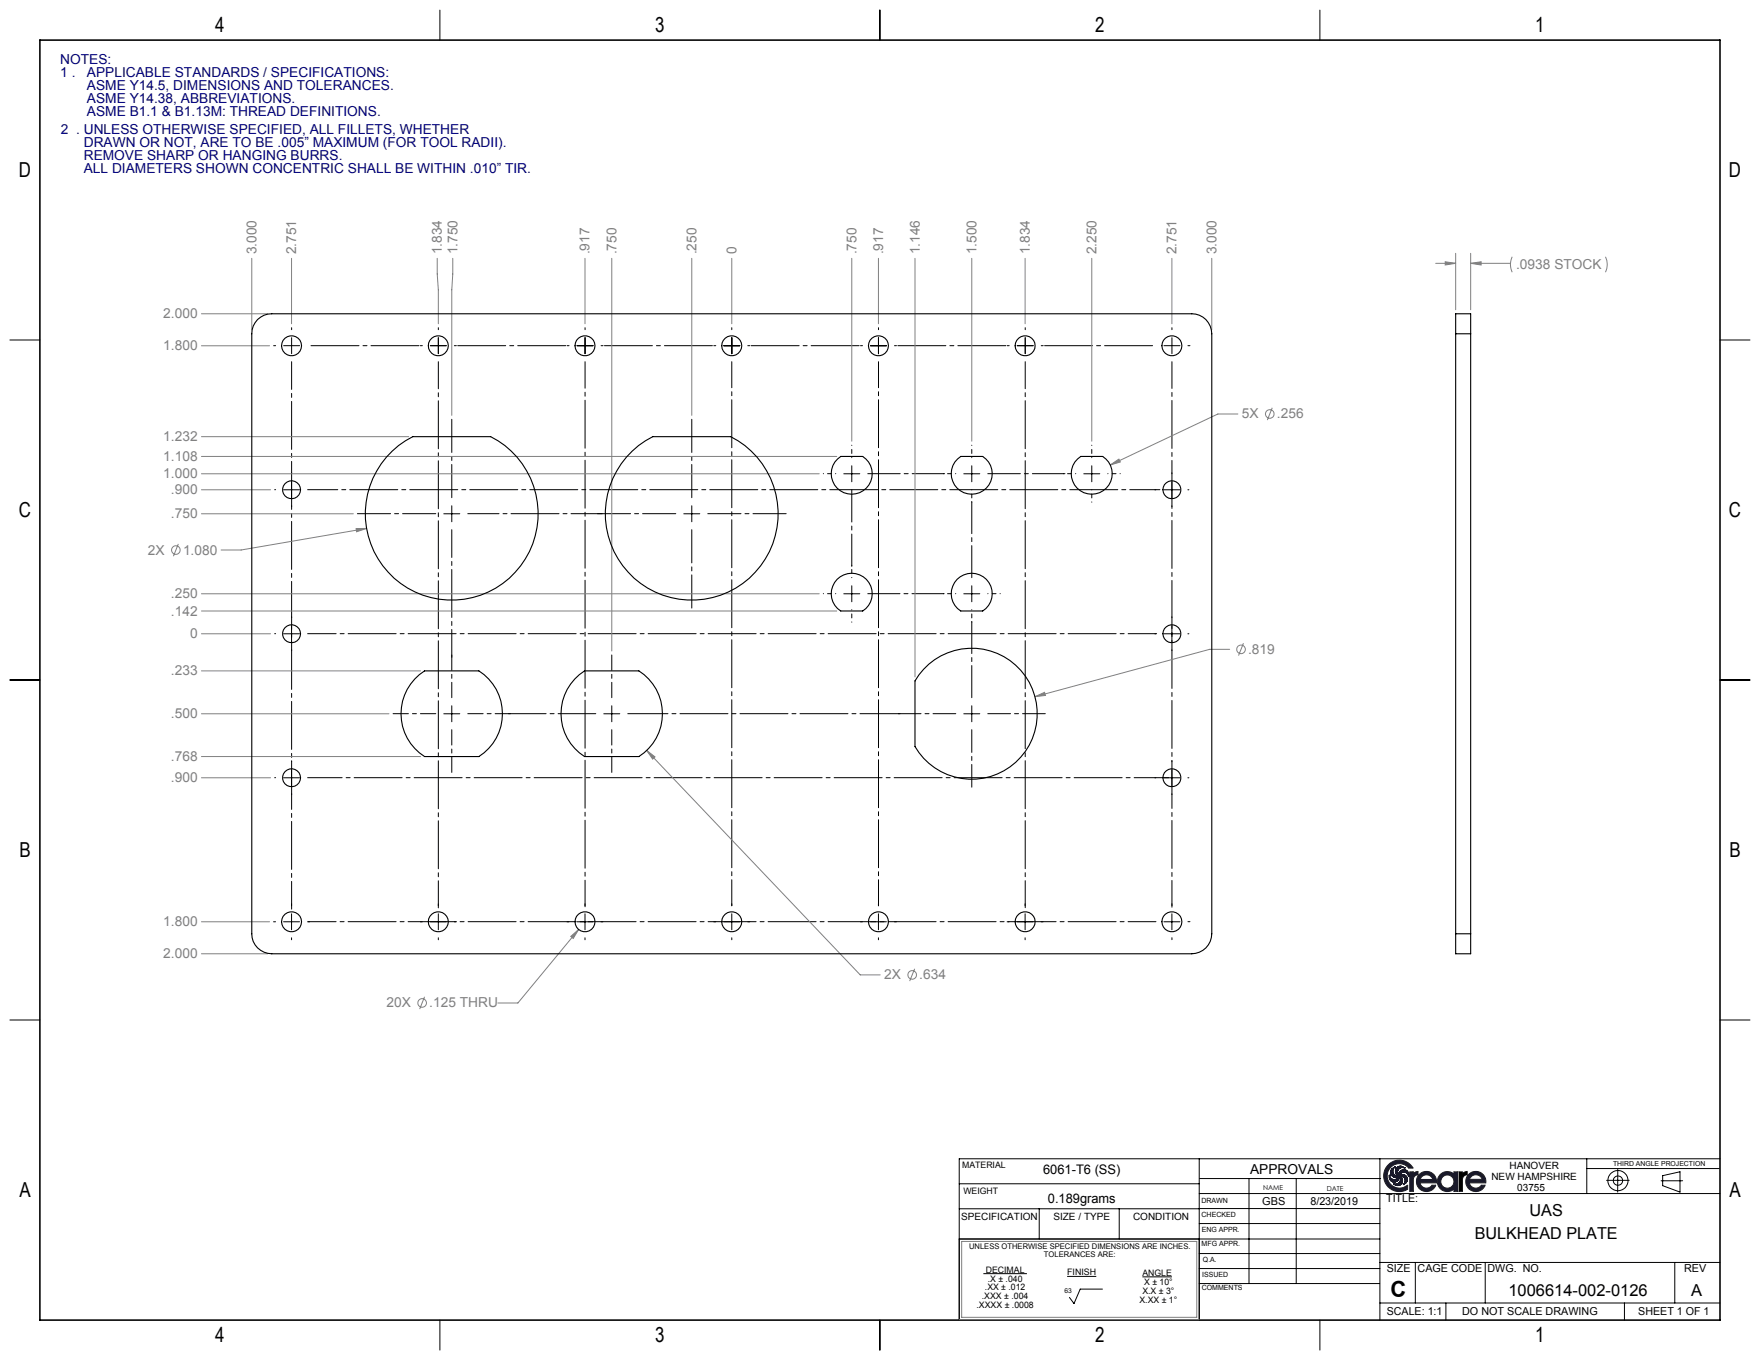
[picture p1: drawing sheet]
<svg xmlns="http://www.w3.org/2000/svg" width="559mm" height="432mm" viewBox="0 0 559 432" stroke-linecap="round" stroke-linejoin="round" font-family="sans-serif">
<g fill="none" stroke="#000" stroke-width=".32">
<path d="M139.7 3.2v9.5M279.4 3.2v9.5M419.1 3.2v9.5M3.1 107.9h9.6M546.1 107.9h9.5M3.1 215.9h9.6M546.1 215.9h9.5M3.1 323.8h9.6M546.1 323.8h9.5M304.6 375.8h76.2M380.8 367.9v51.2M380.8 379h165.3"/>
<path d="M381 374.2h57.4M396.6 374.2v33.3M411.6 374.2v33.3M438.1 367.9v51.2M503.8 367.9v11.1M503.8 371h42.1M510.1 374.8h7.2M513.6 371.3v7.2M527.4 374.9h6.8M527.9 373.3l5.5-1.3v6.5l-5.5-2.1zM546.1 367.9h-241.5v51.2M304.6 393.4h133.5"/>
<path d="M304.6 383.8h76.2M330 383.8v9.6M355.4 383.8v9.6M380.8 388.5h57.3M380.8 383.7h57.3M380.8 398h57.3M139.7 419.1v9.6M279.4 419.1v9.6M304.6 419h76.2M312.2 404.4h13.9M338.8 405.3h9.3M350 409.3h-7l-2 4.6-1.5-2"/>
<path d="M362.7 405.4h9.4M380.8 402.8h57.3M380.8 407.5h57.2M419.1 419.1v9.6M438.1 413.7h108M438.1 400.8h108M449.4 400.8v12.9M459.1 413.7v5.4M471.6 400.8v12.9M515.8 413.7v5.4M531.7 400.8v12.9"/>
<circle cx="513.7" cy="374.9" r="3.2"/>
<circle cx="513.7" cy="374.8" r="1.48"/>
</g>
<g fill="none" stroke="#191924" stroke-width=".32">
<path d="M440.7 369.9a5 5 0 0 1 8 1h-1.4a3.9 3.9 0 0 0-5.5-.5 3.9 3.9 0 0 0-.4 5.6 3.9 3.9 0 0 0 5.5 .3v1.2a4.9 4.9 0 0 1-6.5-1 4.9 4.9 0 0 1 .3-6.6zM441.1 373.2h.1M441.1 374.1l.1 .2M441.1 373.2v.8M441.1 374v.1M441.1 373.2l.5 1M441.2 374.3l.1 .1M441.3 374.4l.5 .7 .8 .2M441.3 373.7h.1M441.5 374.1l.7 .4M441.6 371.9h-.1M441.7 371.5v.1"/>
<path d="M441.7 373h.1M441.9 371.3l-.4 1 .3 .9 .9 .6 .8-.1M442.1 374.4h.1M442.3 371.3v.1M442.3 374.5h.1M442.4 371.2h-.1M442.4 372.6l.1 .1M442.5 375.9h.1M442.5 372.8l.1 .1M442.5 373.7h.1M442.6 375.3h.1M442.6 376l.6 .3"/>
<path d="M442.7 370.7h.1M442.7 370.6l-.9 .8M442.8 370.6a1.49 1.49 0 0 0-.5 1.8 1.49 1.49 0 0 0 1.6 .9l-.5-.4-.3-.8M442.8 370.6h.1M442.8 370.6v.1M442.8 373.8h.1M443 374.5h-.1M443.1 373.2h.1M443.1 371.4v.1M443.1 371.5v.8M443.1 375.2l-.5 .1M443.1 371.3v.1"/>
<path d="M443.2 372.4v.1M443.2 376.3h.1M443.3 376.3l.2 .1M443.3 372.8h.1M443.4 373.8h-.1M443.5 373.7h.1M443.6 373.7l.4-.1-.4 .6-1.4 .3M443.7 370.6h-.1M443.7 375.9l-.2 .1M443.8 371.8h.1M443.8 372.5v.1M443.8 372.7v.1"/>
<path d="M443.9 374.7l.4-1.1 .3 .6v.8M443.9 374.7l-1 .6M443.9 375.8h.1M444 376.4h-.1M444 374.6h.1M444.1 371.2l-.1 .1M444.1 370.3h.1M444.1 375.6l-.7 .4-.8-.1M444.2 375.6h-.1M444.2 372.5l-.1 .1M444.2 374.1v.1M444.3 371l-.1 .1"/>
<path d="M444.3 372.3h.1M444.4 370.3h-.1M444.5 373.8v.1M444.5 372.8l-.2 .3 .7-.2M444.6 372.7h-.1M444.6 374.1v.1M444.6 374.9l-.4 .7M444.7 370.8h.1M444.8 372.5l-.3 .3M444.8 372.9h.8M444.9 372.4l-.1 .1M444.9 370.3l.9 .4"/>
<path d="M445 375.8l-.6 .5-1 .1M445 373.9h.1M445 370.3a1.5 1.5 0 0 0-1.9 1.1M445.2 373.4h.1M445.3 372.2h.6a1.77 1.77 0 0 1 1.3 1.3M445.3 374.5v.1M445.3 371.4h.1M445.3 375.1h.1M445.4 372.2l-.5 .2M445.5 372.9l.8 .3 .5 .9M445.5 373.6h.1M445.6 376.1h.1"/>
<path d="M445.6 376h.1M445.6 376v.1M445.7 371.4h-.1M445.8 370.8a1.47 1.47 0 0 0-1.8 .5 1.47 1.47 0 0 0 .1 1.8 1.62 1.62 0 0 1 .8-1.5 1.62 1.62 0 0 1 1.7 .1M445.8 373h.1M445.8 373.8v.1M445.8 371.4h.1M445.8 370.8h.1M445.8 370.7v.1M446.1 375.4l-.1 .1M446.1 374.3l-.6-.8-1.1-.1 .9 1-.1 1-.3 .6M446.1 374.4v1"/>
<path d="M446.1 374.3v.1M446.1 375.2l-.5 .8M446.1 371.4h.1M446.2 372.3h.1M446.4 373.3v.1M446.5 375.5h-.1M446.5 371.6l.8 1v.9M446.5 372.4l.1 .1M446.7 371.8h.1M446.8 372.6h.1M446.8 374l-.2 1.3-1 .8M446.8 374.8h.1"/>
<path d="M446.9 372.7h.1M446.9 371.9v.1M447.1 372.3h.1M447.2 373.5h.1M447.2 372.5v.1M447.3 373.5h.1M447.3 373.5h-.1M447.6 372.1h1.1l.1 .4 1.4-.6v1a1.82 1.82 0 0 0-1.5 1.4v3.9h-1zM450.5 373a3.2 3.2 0 0 1 3.7-.8 3.2 3.2 0 0 1 1.8 3.4h-5.1a2.09 2.09 0 0 0 1.6 1.6 2.09 2.09 0 0 0 2.1-.9h1.2a3.2 3.2 0 0 1-4.6 1.5 3.2 3.2 0 0 1-.7-4.8zM451.4 373.6a2.04 2.04 0 0 1 3.4 .9h-3.9zM454.7 376.3h.1M457.1 373.1a3.3 3.3 0 0 1 4.5-.5l.1-.5h1v6.1h-1l-.1-.5a3.2 3.2 0 0 1-4.3-.3 3.2 3.2 0 0 1-.2-4.3z"/>
<path d="M463.2 372.1h1.1l.1 .4 1.4-.6v1a1.89 1.89 0 0 0-1.5 1.4v3.9h-1zM466.3 372.9a3.1 3.1 0 0 1 3.7-.7 3.1 3.1 0 0 1 1.7 3.4h-5.2a2.14 2.14 0 0 0 1.7 1.6 2.14 2.14 0 0 0 2.2-.9h1.1a3.2 3.2 0 0 1-4.7 1.5 3.2 3.2 0 0 1-.5-4.9zM467.3 373.4a1.95 1.95 0 0 1 3.2 1h-4z"/>
<circle cx="459.5" cy="375.2" r="2.1"/>
</g>
<path d="M12.7 12.7h533.4v406.4h-533.4z" fill="none" stroke="#000" stroke-width=".5"/>
<path d="M305.3 394.2h74.7v24.1h-74.7zM304.6 419h76.2" fill="none" stroke="#808080" stroke-width=".32"/>
<path d="M463.3 372.1h1l.1 .4 .8-.5h.6v1l-.7 .2-.7 .8-.1 4.2h-1.1z" fill-rule="evenodd" fill="#000"/>
<g fill="#191924">
<path d="M440.9 369.6a5 5 0 0 0-.6 6.7 5 5 0 0 0 6.6 1.2v-1.2a3.9 3.9 0 0 1-5.5-.4 3.9 3.9 0 0 1 .4-5.5 3.9 3.9 0 0 1 5.5 .5h1.4a5 5 0 0 0-7.8-1.3zM447.6 372.1v6.1h1.1l.1-4.1 .6-.8 .8-.3v-1h-.6l-.8 .5-.1-.4zM442 371.1l-.5 1.2 .3 .9 1.1 .6 1.1-.2-.4 .6-1.2 .3-.9-.4-.4-.9v1l.4 .6 .8 .5h.6l1-.6 .4-1.1 .3 .6v.8l-.5 .6-.7 .4-.9-.1 1.4 .5 1.1-.6 .3-1.4-.9-1 .2-.1 .9 .2 .6 .8v1.1l-.5 .7 .8-.5 .4-.8v-.8l-.3-.5-1-.6-1.2 .2 .6-.7 1.2-.2 .7 .4 .5 .9v-.9l-.4-.6-.7-.6h-.8l-1 .6-.3 1.1-.4-.6 .1-.7 .4-.7 .7-.4h.9l-.8-.4h-.6l-1.1 .6-.2 1.2 .2 .7 .6 .5-.9-.1-.8-.9v-.8l.6-.9z" fill-rule="evenodd"/>
<path d="M451.4 373.6l1-.5h1.1l1 .6 .4 .8h-4zM450.6 372.9a3.2 3.2 0 0 0 .5 4.9 3.2 3.2 0 0 0 4.7-1.5h-1.1l-.7 .7-1.4 .2-1.2-.5-.5-1.1h5.1a3.2 3.2 0 0 0-1.7-3.4 3.2 3.2 0 0 0-3.7 .7zM467 373.6l.9-.5h1.3l.8 .4 .5 .9h-4zM466.3 372.8a3.2 3.2 0 0 0 .4 4.9 3.2 3.2 0 0 0 4.8-1.4h-1.2l-.7 .7-1.4 .2-1-.4-.7-1.2 5.2-.1a3.2 3.2 0 0 0-1.7-3.3 3.2 3.2 0 0 0-3.7 .6zM457.5 375.1a2.09 2.09 0 0 1 4.1 0 2.09 2.09 0 0 1-4.1 0zM457.2 373a3.2 3.2 0 0 0 .1 4.4 3.2 3.2 0 0 0 4.3 .2l.1 .6h1v-6.1h-1l-.2 .5a3.2 3.2 0 0 0-4.3 .4z" fill-rule="evenodd"/>
</g>
<g fill="none" stroke="#808080" stroke-width=".32">
<path d="M64 99.6h21M79.9 82v22.7M92.6 82v20.8M138.8 82v5l.4 5v10.8M143.8 82l-.4 10v39.9M185.7 82v20.8M194.2 82v124.7M219.6 82v49.9M232.3 82v20.8M270.4 82v58.1M278.9 82v20.8M290.5 82v132.9"/>
<path d="M308.5 82v58.1M325.5 82v20.8M346.6 82v58.1M372.1 82v20.8M384.7 82v22.7M455.8 83.6h6.4M458.9 83.1l3.3 .5-3.3 .5zM462.2 80.4v18M466.9 83.6l3.4-.5v1zM466.9 80.4v18M466.9 83.6h12.7M480.1 81.5l-.5 2.3 .5 2.6"/>
<path d="M509.7 81.5l.6 2.3-.1 1.4-.5 1.2M64 109.8h21.6M64 138.6h65.8M393 131.4h-6.3l-34.2 16.2M403.9 129.5l-1.5 3.9M64 155.5h21.9M64 150.4h196.1M64 144.9h201.7M352.5 147.6l2.7-1.8 .5 .9zM56.6 172.7l-1.5 3.9M64 163.1h48.2M113.1 167.8h3.3l-3.2 1z"/>
<path d="M116.4 167.8l-39.8 6.8h-6.4M64 188.5h196.1M64 194h201.7M64 201.2h21.9M64 213h69.5M390.4 206.2h-6.3l-55.5 15M394.8 204.2l-1.6 3.9M64 226.6h59.5M205.3 238.3l2.7 2-.8 .7zM205.3 238.3l67.8 71.2h6.4M328.6 221.2l3-1.4 .3 1zM64 246.9h21.9"/>
<path d="M64 240.2h69.5M64 292.7h21.6M181.2 297.3l2.5-2.2-1.7 2.9zM183.7 295.1l-19.3 23.4h-6.3M64 302.8h21M134.8 316.5l-1.6 3.9M290.4 307.6l-1.6 3.9"/>
<circle cx="403.2" cy="131.4" r="1.36"/>
<circle cx="55.8" cy="174.6" r="1.36"/>
<circle cx="394" cy="206.2" r="1.36"/>
<circle cx="134" cy="318.4" r="1.36"/>
<circle cx="289.6" cy="309.5" r="1.36"/>
</g>
<path d="M232.3 114.8v172.8M278.9 114.8v172.8" fill="none" stroke="#000" stroke-width=".32" stroke-dasharray="15.2 1.3 1.3 1.3" stroke-dashoffset="7"/>
<g fill="none" stroke="#000" stroke-width=".32" stroke-dasharray="15.2 1.3 1.3 1.3">
<path d="M87.5 109.8h-.6M92.6 109.8v-2.6M92.6 109.8h-2.6M92.6 109.8v2.5M92.6 109.8h2.5M92.6 104.7v-.7M134.1 109.8h-.6M139.2 109.8v-2.6M139.2 109.8h-2.6M139.2 109.8v2.5M139.2 109.8h2.5M139.2 104.7v-.7"/>
<path d="M144.3 109.8h.6M180.7 109.8h-.7M185.8 109.8v-2.6M185.8 109.8h-2.6M185.8 109.8v2.5M185.8 109.8h2.5M185.8 104.7v-.7M190.8 109.8h.7M227.3 109.8h-.7M232.3 109.8v-2.6M232.3 109.8h-2.5M232.3 109.8v2.5"/>
<path d="M232.3 109.8h2.6M232.3 104.7v-.7M237.4 109.8h.7M273.8 109.8h-.6M278.9 109.8v-2.6M278.9 109.8h-2.5M278.9 109.8v2.5M278.9 109.8h2.6M278.9 104.7v-.7M284 109.8h.6M320.4 109.8h-.6M325.5 109.8v-2.6"/>
<path d="M325.5 109.8h-2.5M325.5 109.8v2.5M325.5 109.8h2.5M325.5 104.7v-.7M330.6 109.8h.6M372.1 109.8v-2.6M372.1 109.8h-2.5M372.1 109.8v2.5M372.1 109.8h2.5M372.1 104.7v-.7M377.2 109.8h.6M87.5 155.5h-.3"/>
<path d="M92.6 150.4v-.3M92.6 160.6v.3M92.6 196.1v-.3M87.5 201.2h-.3M92.6 206.3v.3M87.5 246.9h-.3M92.6 241.8v-.3M92.6 252v.3M372.1 287.6v-.7M372.1 297.7v.7M377.2 292.6h.6"/>
</g>
<path d="M325.5 114.8v173.4M372.1 114.8v173.2" fill="none" stroke="#000" stroke-width=".32" stroke-dasharray="15.2 1.3 1.3 1.3" stroke-dashoffset="6.7"/>
<path d="M185.8 114.8v173.1" fill="none" stroke="#000" stroke-width=".32" stroke-dasharray="15.2 1.3 1.3 1.3" stroke-dashoffset="6.8"/>
<path d="M139.2 114.8v173.5" fill="none" stroke="#000" stroke-width=".32" stroke-dasharray="15.2 1.3 1.3 1.3" stroke-dashoffset="6.6"/>
<path d="M92.6 114.8v173.9M143.4 168.2v40.5M367 292.6h-269.1" fill="none" stroke="#000" stroke-width=".32" stroke-dasharray="15.2 1.3 1.3 1.3" stroke-dashoffset="6.4"/>
<path d="M97.7 109.8h36.4M144.3 109.8h36.4M190.8 109.8h36.5M237.4 109.8h36.4M284 109.8h36.4M330.6 109.8h36.4" fill="none" stroke="#000" stroke-width=".32" stroke-dasharray="15.2 1.3 1.3 1.3" stroke-dashoffset="-1.1"/>
<path d="M97.7 246.9h273.3" fill="none" stroke="#000" stroke-width=".32" stroke-dasharray="15.2 1.3 1.3 1.3" stroke-dashoffset="4.3"/>
<path d="M97.7 201.2h269.5" fill="none" stroke="#000" stroke-width=".32" stroke-dasharray="15.2 1.3 1.3 1.3" stroke-dashoffset="6.2"/>
<path d="M97.7 155.5h270.6" fill="none" stroke="#000" stroke-width=".32" stroke-dasharray="15.2 1.3 1.3 1.3" stroke-dashoffset="5.7"/>
<path d="M143.4 158v-24.9M219.6 158v-24.9M138.4 163.1h-24.9M214.6 163.1h-24.9M219.6 168.2v24.9M224.7 163.1h24.9" fill="none" stroke="#000" stroke-width=".32" stroke-dasharray="15.2 1.3 1.3 1.3" stroke-dashoffset="4.7"/>
<path d="M148.5 163.1h42.7" fill="none" stroke="#000" stroke-width=".32" stroke-dasharray="15.2 1.3 1.3 1.3" stroke-dashoffset="5.3"/>
<path d="M138.4 226.6h-13.6M143.4 221.5v-13.5M143.4 231.7v13.5M148.5 226.6h13.6M194.2 221.5v-13.5M194.2 231.7v13.5" fill="none" stroke="#000" stroke-width=".32" stroke-dasharray="15.2 1.3 1.3 1.3" stroke-dashoffset="10.4"/>
<path d="M189.2 226.6h-27.8" fill="none" stroke="#000" stroke-width=".32" stroke-dasharray="15.2 1.3 1.3 1.3" stroke-dashoffset="3.3"/>
<path d="M199.3 226.6h86.5" fill="none" stroke="#000" stroke-width=".32" stroke-dasharray="15.2 1.3 1.3 1.3" stroke-dashoffset="2.5"/>
<path d="M270.4 155.5v24.3M275.5 150.4h24.4M275.5 188.5h24.3M308.5 221.5v-24.2" fill="none" stroke="#000" stroke-width=".32" stroke-dasharray="15.2 1.3 1.3 1.3" stroke-dashoffset="5"/>
<path d="M303.5 226.6h-18.3M308.5 231.7v18.2M313.6 226.6h18.3" fill="none" stroke="#000" stroke-width=".32" stroke-dasharray="15.2 1.3 1.3 1.3" stroke-dashoffset="8"/>
<path d="M308.5 183.4v-24.1" fill="none" stroke="#000" stroke-width=".32" stroke-dasharray="15.2 1.3 1.3 1.3" stroke-dashoffset="5.1"/>
<g fill="none" stroke="#000" stroke-width=".32" stroke-dasharray="15.2 1.3 1.3 1.3" stroke-dashoffset="15.2">
<path d="M265.4 150.4h-4M270.4 145.3v-3.9M303.5 150.4h-4M308.5 145.3v-3.9M308.5 155.5v3.9M341.6 150.4h-4M346.6 145.3v-3.9M346.6 155.5v3.9M351.7 150.4h4M265.4 188.5h-4M270.4 183.4v-3.9M270.4 193.6v3.9"/>
<path d="M303.5 188.5h-4M308.5 193.6v3.9M313.6 188.5h4"/>
</g>
<path d="M313.6 150.4h24.5" fill="none" stroke="#000" stroke-width=".32" stroke-dasharray="15.2 1.3 1.3 1.3" stroke-dashoffset="4.9"/>
<g fill="none" stroke="#000" stroke-width=".32">
<path d="M276.4 109.8h5M278.9 107.2v5.1M90 155.5h5.1M92.6 153v5M267.9 150.4h5.1M270.4 147.9v5.1M306 150.4h5.1M308.5 147.9v5.1M344.1 150.4h5.1M346.6 147.9v5.1M366.7 155.5h.3M369.5 155.5h5.1"/>
<path d="M372.1 150.1v.3M372.1 153v5M377.2 155.5h.3M140.9 163.1h5.1M143.4 160.6v5.1M217.1 163.1h5.1M219.6 160.6v5.1M372.1 160.6v.3M92.6 198.7v5.1M267.9 188.5h5.1M270.4 186v5.1M306 188.5h5.1"/>
<path d="M308.5 186v5.1M372.1 195.8v.3M372.1 198.7v5.1M90 201.2h5.1M366.7 201.2h.3M369.5 201.2h5.1M372.1 206.3v.3M377.2 201.2h.3M140.9 226.6h5.1M143.4 224.1v5.1M191.7 226.6h5.1M194.2 224.1v5.1"/>
<path d="M306 226.6h5.1M308.5 224.1v5.1M90 246.9h5.1M92.6 244.4v5.1M366.7 246.9h.3M369.5 246.9h5.1M372.1 241.5v.4M372.1 244.4v5.1M372.1 252v.3M377.2 246.9h.3M86.9 292.7h.6M90 292.7h5.1"/>
<path d="M92.6 286.9v.7M92.6 290.1v5.1M92.6 297.7v.7M97.6 292.7h.7M133.5 292.7h.6M136.6 292.7h5.1M139.2 286.9v.7M139.2 290.1v5.1M139.2 297.7v.7M144.3 292.7h.6M180 292.7h.7M183.2 292.7h5.1"/>
<path d="M185.7 286.9v.7M185.7 290.1v5.1M185.7 297.7v.7M190.8 292.7h.7M226.6 292.7h.7M229.8 292.7h5.1M232.3 286.9v.7M232.3 290.1v5.1M232.3 297.7v.7M237.4 292.7h.7M273.2 292.7h.6M276.4 292.7h5"/>
<path d="M278.9 286.9v.7M278.9 290.1v5.1M278.9 297.7v.7M284 292.7h.6M319.8 292.7h.6M322.9 292.7h5.1M325.5 286.9v.7M325.5 290.1v5.1M325.5 297.7v.7M330.6 292.7h.6M369.5 292.7h5.1M372.1 290.1v5.1"/>
</g>
<path d="M181.2 297.3l.8 .7 1.7-2.9zM328.6 221.2l3.3-.4-.3-1zM352.5 147.6l3.2-.9-.5-.9zM113.1 167.8l.1 1 3.2-1zM205.3 238.3l1.9 2.7 .8-.7zM458.9 83.1l3.3 .5-3.3 .5zM466.9 83.6l3.4-.5v1z" fill="#808080"/>
<g fill="none" stroke="#000" stroke-width=".35">
<path d="M81.8 101.5a6.3 6.3 0 0 1 4.5-1.9h292.1a6.3 6.3 0 0 1 6.3 6.4v190.5a6.4 6.4 0 0 1-6.3 6.3h-292.1a6.3 6.3 0 0 1-6.4-6.3v-190.5a6.3 6.3 0 0 1 1.9-4.5zM462.2 106v-6.4h4.7v6.4M462.2 106h4.7M462.2 106v190.5M466.9 106v190.5M124.5 143.2l2-1.7 4.6-2.9h24.7a27.4 27.4 0 0 1 10.5 39.6 27.4 27.4 0 0 1-40.5 6 27.4 27.4 0 0 1-1.3-41zM200.7 143.2l2-1.7 4.6-2.9h24.7a27.4 27.4 0 0 1 10.5 39.6 27.4 27.4 0 0 1-40.5 6 27.4 27.4 0 0 1-1.3-41zM265.9 145.7l1-.8h7a6.5 6.5 0 0 1 1.7 9.4 6.5 6.5 0 0 1-9.5 1 6.5 6.5 0 0 1-.2-9.6zM304 145.7l1-.8h7a6.5 6.5 0 0 1 1.7 9.4 6.5 6.5 0 0 1-9.5 1 6.5 6.5 0 0 1-.2-9.6zM342.1 145.7l1-.8h7a6.5 6.5 0 0 1 1.7 9.4 6.5 6.5 0 0 1-9.5 1 6.5 6.5 0 0 1-.2-9.6zM265.8 183.9a6.5 6.5 0 0 1 9.7 .5 6.5 6.5 0 0 1-1.6 9.6h-7a6.5 6.5 0 0 1-1.1-10.1zM303.9 183.9a6.5 6.5 0 0 1 9.7 .5 6.5 6.5 0 0 1-1.6 9.6h-7a6.5 6.5 0 0 1-1.1-10.1z"/>
<path d="M131.7 215.6l3.1-2.6h17.2a16.1 16.1 0 0 1 0 27.2h-17.2a16.1 16.1 0 0 1-3.1-24.6zM182.5 215.6l3.1-2.6h17.2a16.1 16.1 0 0 1 0 27.2h-17.2a16.1 16.1 0 0 1-3.1-24.6zM293.3 212.5a20.8 20.8 0 0 1 30.8 .3 20.8 20.8 0 0 1-3.4 30.7 20.8 20.8 0 0 1-30.2-6.5v-20.8zM462.2 296.5v6.3h4.7v-6.3M462.2 296.5h4.7"/>
<circle cx="92.6" cy="109.8" r="3.2"/>
<circle cx="139.2" cy="109.8" r="3.2"/>
<circle cx="185.7" cy="109.8" r="3.2"/>
<circle cx="232.3" cy="109.8" r="3.2"/>
<circle cx="278.9" cy="109.8" r="3.2"/>
<circle cx="325.5" cy="109.8" r="3.2"/>
<circle cx="372.1" cy="109.8" r="3.2"/>
<circle cx="92.6" cy="155.5" r="2.85"/>
<circle cx="372.1" cy="155.5" r="2.85"/>
<circle cx="92.6" cy="201.2" r="2.85"/>
<circle cx="372.1" cy="201.2" r="2.85"/>
<circle cx="92.6" cy="246.9" r="2.85"/>
<circle cx="372.1" cy="246.9" r="2.85"/>
<circle cx="92.6" cy="292.7" r="3.2"/>
<circle cx="139.2" cy="292.7" r="3.2"/>
<circle cx="185.7" cy="292.7" r="3.2"/>
<circle cx="232.3" cy="292.7" r="3.2"/>
<circle cx="278.9" cy="292.7" r="3.2"/>
<circle cx="325.5" cy="292.7" r="3.2"/>
<circle cx="372.1" cy="292.7" r="3.2"/>
</g>
<text font-size="7.1" x="441.4" y="411.7">C</text>
<g font-size="6.6">
<text x="68.3" y="10.1">4</text>
<text x="208.1" y="10.1">3</text>
<text x="347.8" y="10.1">2</text>
<text x="487.5" y="10.1">1</text>
<text x="6" y="56.2">D</text>
<text x="548.9" y="56.2">D</text>
<text x="6" y="164.1">C</text>
<text x="548.9" y="164.1">C</text>
<text x="6.1" y="272.1">B</text>
<text x="549.1" y="272.1">B</text>
<text x="6.1" y="380">A</text>
<text x="549.1" y="380">A</text>
<text x="68.3" y="426.1">4</text>
<text x="208.1" y="426.1">3</text>
<text x="347.8" y="426.1">2</text>
<text x="487.5" y="426.1">1</text>
</g>
<g font-size="5.2">
<text x="485.6" y="386.1">UAS</text>
<text x="468.2" y="393.3">BULKHEAD PLATE</text>
<text x="478.9" y="411.4">1006614-002-0126</text>
<text x="536.9" y="411.4">A</text>
</g>
<g font-size="4.4" fill="#000080">
<text x="19.1" y="20.2">NOTES:</text>
<text x="19.1" y="24.3">1 .</text>
<text x="27.6" y="28.5">ASME Y14.5, DIMENSIONS AND TOLERANCES.</text>
<text x="27.6" y="24.3">APPLICABLE STANDARDS / SPECIFICATIONS:</text>
<text x="27.6" y="32.7">ASME Y14.38, ABBREVIATIONS.</text>
<text x="27.6" y="36.9">ASME B1.1 &amp; B1.13M: THREAD DEFINITIONS.</text>
<text x="19.3" y="42.5">2 . UNLESS OTHERWISE SPECIFIED, ALL FILLETS, WHETHER</text>
<text x="26.6" y="46.7">DRAWN OR NOT, ARE TO BE .005” MAXIMUM (FOR TOOL RADII).</text>
<text x="26.6" y="50.9">REMOVE SHARP OR HANGING BURRS.</text>
<text x="26.6" y="55">ALL DIAMETERS SHOWN CONCENTRIC SHALL BE WITHIN .010” TIR.</text>
</g>
<g font-size="4.4" fill="#808080">
<text x="81.4" y="80.8" transform="rotate(-90 81.4 80.8)">3.000</text>
<text x="94" y="80.8" transform="rotate(-90 94 80.8)">2.751</text>
<text x="140.3" y="80.8" transform="rotate(-90 140.3 80.8)">1.834</text>
<text x="145.2" y="80.8" transform="rotate(-90 145.2 80.8)">1.750</text>
<text x="187.2" y="80.8" transform="rotate(-90 187.2 80.8)">.917</text>
<text x="195.7" y="80.8" transform="rotate(-90 195.7 80.8)">.750</text>
<text x="221.1" y="80.8" transform="rotate(-90 221.1 80.8)">.250</text>
<text x="233.8" y="80.8" transform="rotate(-90 233.8 80.8)">0</text>
<text x="271.9" y="80.8" transform="rotate(-90 271.9 80.8)">.750</text>
<text x="280.4" y="80.8" transform="rotate(-90 280.4 80.8)">.917</text>
<text x="292" y="80.8" transform="rotate(-90 292 80.8)">1.146</text>
<text x="310" y="80.8" transform="rotate(-90 310 80.8)">1.500</text>
<text x="327" y="80.8" transform="rotate(-90 327 80.8)">1.834</text>
<text x="348.1" y="80.8" transform="rotate(-90 348.1 80.8)">2.250</text>
<text x="373.6" y="80.8" transform="rotate(-90 373.6 80.8)">2.751</text>
<text x="386.2" y="80.8" transform="rotate(-90 386.2 80.8)">3.000</text>
<text x="481.4" y="85.4">.0938 STOCK</text>
<text x="51.8" y="101.1">2.000</text>
<text x="51.8" y="111.2">1.800</text>
<text x="394.2" y="132.9">5X</text>
<text x="405.4" y="132.9">.256</text>
<text x="51.8" y="140.1">1.232</text>
<text x="51.8" y="146.4">1.108</text>
<text x="51.8" y="151.9">1.000</text>
<text x="54.3" y="156.9">.900</text>
<text x="54.3" y="164.6">.750</text>
<text x="46.9" y="176.1">2X</text>
<text x="58.1" y="176.1">1.080</text>
<text x="54.3" y="190">.250</text>
<text x="54.3" y="195.4">.142</text>
<text x="60.3" y="202.7">0</text>
<text x="396.3" y="207.6">.819</text>
<text x="54.3" y="214.5">.233</text>
<text x="54.3" y="228.1">.500</text>
<text x="54.3" y="241.6">.768</text>
<text x="54.3" y="248.4">.900</text>
<text x="51.8" y="294.1">1.800</text>
<text x="51.8" y="304.3">2.000</text>
<text x="280.7" y="311">2X</text>
<text x="291.9" y="311">.634</text>
<text x="122.7" y="319.9">20X</text>
<text x="136.3" y="319.9">.125 THRU</text>
</g>
<text font-size="4.4" x="396.9" y="372.6">APPROVALS</text>
<g font-size="4.2">
<text x="331.2" y="372.6">6061-T6 (SS)</text>
<text x="332.7" y="382">0.189grams</text>
</g>
<g font-size="3.5">
<text x="400.7" y="382.5">GBS</text>
<text x="416" y="382.5">8/23/2019</text>
<text x="440.1" y="381.7">TITLE:</text>
<text x="440.3" y="404">SIZE</text>
<text x="450.1" y="404">CAGE CODE</text>
<text x="472.3" y="404">DWG. NO.</text>
<text x="534.7" y="404">REV</text>
<text x="440.3" y="417.6">SCALE: 1:1</text>
<text x="464.2" y="417.6">DO NOT SCALE DRAWING</text>
<text x="520.1" y="417.5">SHEET 1 OF 1</text>
</g>
<g font-size="3.2">
<text x="479.3" y="371.1">HANOVER</text>
<text x="473.5" y="374.8">NEW HAMPSHIRE</text>
<text x="481.7" y="378">03755</text>
<text x="305.2" y="387.2">SPECIFICATION</text>
<text x="334.5" y="387.2">SIZE / TYPE</text>
<text x="359.8" y="387.2">CONDITION</text>
</g>
<g font-size="2.8">
<text x="305.5" y="370.7">MATERIAL</text>
<text x="305.9" y="379">WEIGHT</text>
<text x="313" y="404.1">DECIMAL</text>
<text x="313.6" y="406.9">.X ± .040</text>
<text x="338.8" y="404.9">FINISH</text>
<text x="362.7" y="405.1">ANGLE</text>
<text x="363.3" y="407.9">X ± 10°</text>
<text x="311.7" y="412.5">.XXX ± .004</text>
<text x="312.7" y="409.7">.XX ± .012</text>
<text x="361.8" y="413.6">X.XX ± 1°</text>
<text x="362.7" y="410.7">X.X ± 3°</text>
<text x="310" y="415.4">.XXXX ± .0008</text>
</g>
<g font-size="2.5">
<text x="307.7" y="396.5">UNLESS OTHERWISE SPECIFIED DIMENSIONS ARE INCHES.</text>
<text x="331.5" y="399">TOLERANCES ARE:</text>
</g>
<g font-size="2.3">
<text x="381.5" y="382">DRAWN</text>
<text x="381.5" y="386.3">CHECKED</text>
<text x="381.5" y="395.7">MFG APPR.</text>
<text x="381.6" y="391.1">ENG APPR.</text>
<text x="381.9" y="400.5">Q.A.</text>
<text x="381.7" y="405.4">ISSUED</text>
<text x="381.6" y="409.5">COMMENTS</text>
</g>
<g font-size="2.2">
<text x="512.1" y="370.1">THIRD ANGLE PROJECTION</text>
<text x="401.1" y="377.9">NAME</text>
<text x="421.2" y="378.2">DATE</text>
</g>
<text font-size="2.1" x="338" y="410.6">63</text>
</svg>
